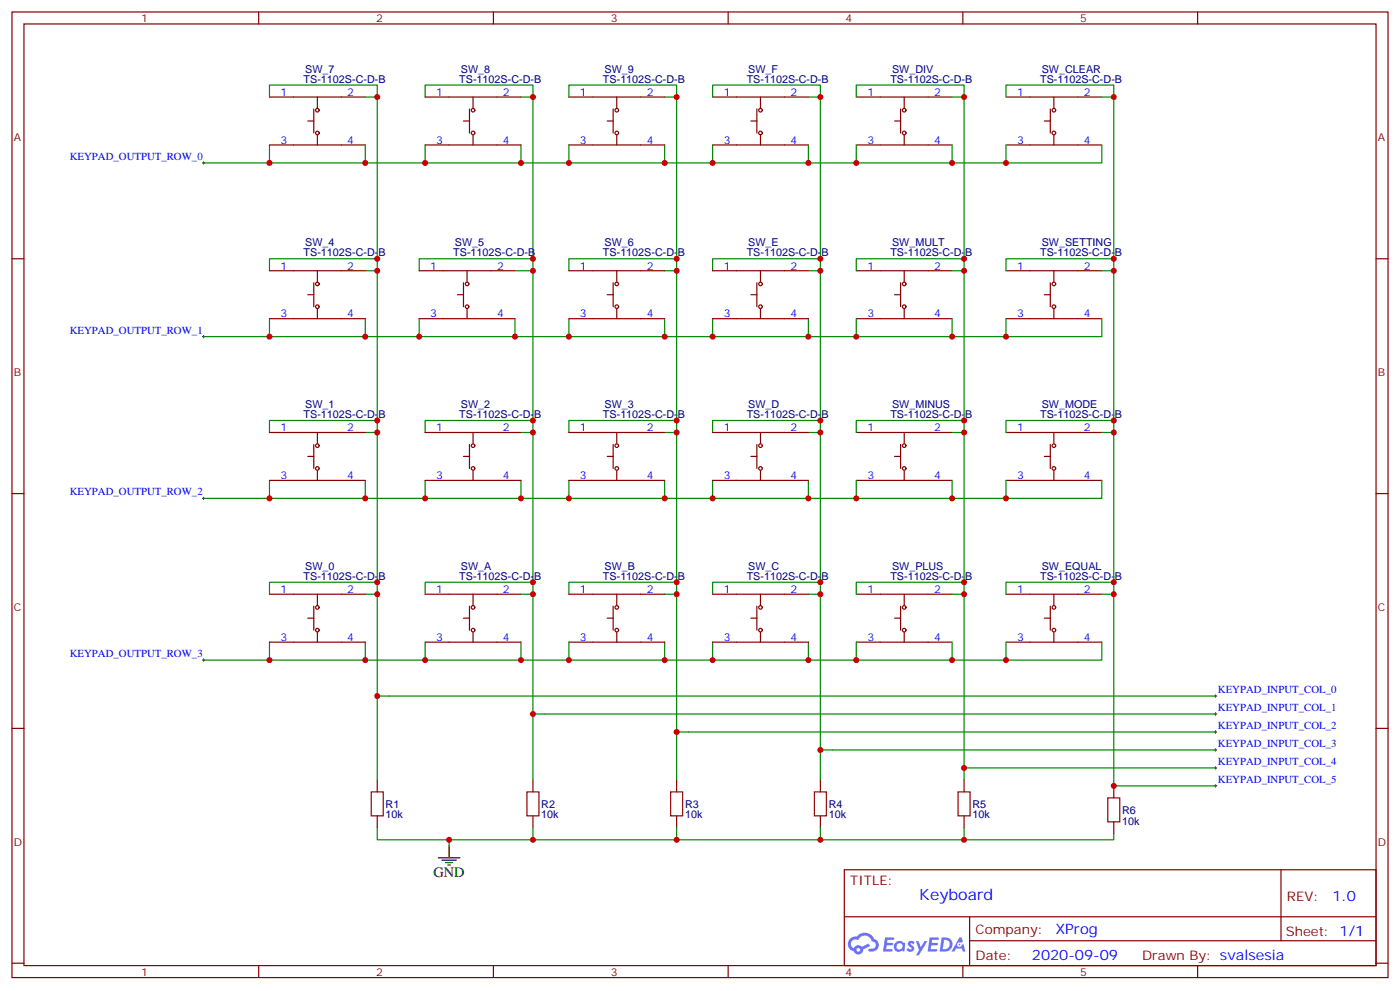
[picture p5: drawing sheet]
<svg xmlns="http://www.w3.org/2000/svg" width="412mm" height="292mm" viewBox="0 0 412 292" stroke-linecap="round" stroke-linejoin="round" font-family="sans-serif">
<g fill="none" stroke="#870000" stroke-width=".35">
<path d="M3.5 3.5h405.4v284.4h-405.4zM7.1 7.1h398.2v277.2h-398.2zM76.2 3.5v3.6M145.3 3.5v3.6M214.5 3.5v3.6M283.6 3.5v3.6M352.8 3.5v3.6M3.5 76.2h3.6M405.3 76.2h3.6M3.5 145.3h3.6M405.3 145.3h3.6M3.5 214.5h3.6"/>
<path d="M405.3 214.5h3.6M248.7 256.1h156.6v28.2h-156.6zM377.3 256.1v20.9M248.7 270h156.5M285.6 277h119.6M285.6 270v14.1M3.5 283.6h3.6M76.2 284.3v3.6M145.3 284.3v3.6M214.5 284.3v3.6M283.6 284.3v3.6M352.8 284.3v3.6"/>
<path d="M405.3 283.6h3.6"/>
</g>
<g fill="#5487ff">
<path d="M267.7 277.3a1.22 1.22 0 0 1 1.7 .3l-.4 .5a.47 .47 0 0 0-.3-.4 .47 .47 0 0 0-.5 .2l.1 .3a1.14 1.14 0 0 1 .8 1.7 1.14 1.14 0 0 1-1.9 0l-.2-.2 .5-.5 .7 .4a.29 .29 0 0 0 .3-.3 .29 .29 0 0 0-.2-.3 1.04 1.04 0 0 1-.6-1.7z"/>
<path d="M260.7 276h2.4l.3 .2-.2 .5-1.8 .1-.1 .8h1.5l.3 .4-.3 .4h-1.6l-.2 1.1h1.7l.2 .3-.2 .3-2.6 .1z"/>
<path d="M273.8 276h2.4l.3 .2-.1 .5-1.8 .1-.2 .8h1.6l.3 .4-.4 .4h-1.6l-.1 1.1h1.7l.2 .3-.2 .3-2.6 .1z"/>
<path d="M282.6 276.1h.7l.3 1.2-.6 .3a.69 .69 0 0 0-1 .3 .69 .69 0 0 0 .4 1 .69 .69 0 0 0 .9-.7l.5-.2 .6 2.2h-.8l-.2-.9h-1.8l-.5 .9h-.8z"/>
<path d="M269.8 277.1h.8l.6 1.8 1.1-1.8h.9l-2.6 4.2h-.8l.9-1.5z"/>
<path d="M277.4 276.1l-.6 4.1h1.3a2.11 2.11 0 0 0 2.5-2.1 2.11 2.11 0 0 0-2.5-2zM278.1 276.8a1.39 1.39 0 0 1 1.7 1.4 1.39 1.39 0 0 1-1.8 1.3h-.3z"/>
<path d="M263.7 277.7a1.54 1.54 0 0 0-.1 2.1 1.54 1.54 0 0 0 2.2 .2l.6 .2 .3-2.3-.2-.2-.4-.1a1.49 1.49 0 0 0-2.4 .1zM264 278.7a.94 .94 0 0 1 1.8 0 .94 .94 0 0 1-1.8 0z"/>
<path d="M250.4 276.4a2.18 2.18 0 0 0 1.1 3.7 1.44 1.44 0 0 0 1.6 1 1.44 1.44 0 0 0 1.2-1.5l2-1-.5-.8-1.9 1a1.47 1.47 0 0 0-2.4 .4 1.39 1.39 0 0 1-.7-1.9 1.39 1.39 0 0 1 2-.5 2.12 2.12 0 0 1 2.2-1.3 2.12 2.12 0 0 1 1.9 1.7 1.14 1.14 0 0 1 1.1 1.4 1.14 1.14 0 0 1-1.7 .8 .43 .43 0 0 0-.5 .3 .43 .43 0 0 0 .4 .5 1.98 1.98 0 0 0 2.5-1.2 1.98 1.98 0 0 0-1.2-2.5 3.1 3.1 0 0 0-5.3-.7l-.9 .1zM252.3 279.7a.55 .55 0 0 1 1.1 0 .55 .55 0 0 1-1.1 0z"/>
<circle cx="282.6" cy="278.1" r=".26"/>
</g>
<g fill="none" stroke="#870000" stroke-width=".35">
<path d="M79.4 28.6h28.2M90.7 35.6h1.7M92.4 32.1v7.1M93.5 28.6v3.2M93.5 39.9v2.8M125.2 28.6h28.3M136.5 35.6h1.8M138.3 32.1v7.1M139.3 28.6v3.2M139.3 39.9v2.8M167.6 28.6h28.2M178.9 35.6h1.7"/>
<path d="M180.6 32.1v7.1M181.7 28.6v3.2M181.7 39.9v2.8M209.9 28.6h28.2M221.2 35.6h1.8M223 32.1v7.1M224 28.6v3.2M224 39.9v2.8M252.2 28.6h28.3M263.5 35.6h1.8M265.3 32.1v7.1M266.3 28.6v3.2"/>
<path d="M266.3 39.9v2.8M296.3 28.6h28.3M307.6 35.6h1.8M309.4 32.1v7.1M310.4 28.6v3.2M310.4 39.9v2.8M79.4 42.7h28.2M125.2 42.7h28.3M167.6 42.7h28.2M209.9 42.7h28.2M252.2 42.7h28.3M296.3 42.7h28.3"/>
<path d="M79.4 79.7h28.2M93.5 79.7v3.2M123.5 79.7h28.2M137.6 79.7v3.2M167.6 79.7h28.2M181.7 79.7v3.2M209.9 79.7h28.2M224 79.7v3.2M252.2 79.7h28.3M266.3 79.7v3.2M296.3 79.7h28.3M310.4 79.7v3.2"/>
<path d="M79.4 93.8h28.2M90.7 86.8h1.7M92.4 83.3v7M93.5 91v2.8M123.5 93.8h28.2M134.8 86.8h1.7M136.5 83.3v7M137.6 91v2.8M167.6 93.8h28.2M178.9 86.8h1.7M180.6 83.3v7M181.7 91v2.8"/>
<path d="M209.9 93.8h28.2M221.2 86.8h1.8M223 83.3v7M224 91v2.8M252.2 93.8h28.3M263.5 86.8h1.8M265.3 83.3v7M266.3 91v2.8M296.3 93.8h28.3M307.6 86.8h1.8M309.4 83.3v7M310.4 91v2.8"/>
<path d="M79.4 127.4h28.2M90.7 134.4h1.7M92.4 130.9v7M93.5 127.4v3.1M93.5 138.6v2.9M125.2 127.4h28.3M136.5 134.4h1.8M138.3 130.9v7M139.3 127.4v3.1M139.3 138.6v2.9M167.6 127.4h28.2M178.9 134.4h1.7"/>
<path d="M180.6 130.9v7M181.7 127.4v3.1M181.7 138.6v2.9M209.9 127.4h28.2M221.2 134.4h1.8M223 130.9v7M224 127.4v3.1M224 138.6v2.9M252.2 127.4h28.3M263.5 134.4h1.8M265.3 130.9v7M266.3 127.4v3.1"/>
<path d="M266.3 138.6v2.9M296.3 127.4h28.3M307.6 134.4h1.8M309.4 130.9v7M310.4 127.4v3.1M310.4 138.6v2.9M79.4 141.5h28.2M125.2 141.5h28.3M167.6 141.5h28.2M209.9 141.5h28.2M252.2 141.5h28.3M296.3 141.5h28.3"/>
<path d="M79.4 175h28.2M92.4 178.5v7.1M93.5 175v3.2M125.2 175h28.3M138.3 178.5v7.1M139.3 175v3.2M167.6 175h28.2M180.6 178.5v7.1M181.7 175v3.2M209.9 175h28.2M223 178.5v7.1M224 175v3.2"/>
<path d="M252.2 175h28.3M265.3 178.5v7.1M266.3 175v3.2M296.3 175h28.3M309.4 178.5v7.1M310.4 175v3.2M79.4 189.1h28.2M90.7 182h1.7M93.5 186.3v2.8M125.2 189.1h28.3M136.5 182h1.8M139.3 186.3v2.8"/>
<path d="M167.6 189.1h28.2M178.9 182h1.7M181.7 186.3v2.8M209.9 189.1h28.2M221.2 182h1.8M224 186.3v2.8M252.2 189.1h28.3M263.5 182h1.8M266.3 186.3v2.8M296.3 189.1h28.3M307.6 182h1.8M310.4 186.3v2.8"/>
<path d="M111.1 229.7v3.5M157 229.7v3.5M199.3 229.7v3.5M241.7 229.7v3.5M284 229.7v3.5M328.1 231.4v3.6M111.1 240.2v3.6M157 240.2v3.6M199.3 240.2v3.6M241.7 240.2v3.6M284 240.2v3.6M328.1 242v3.5"/>
<circle cx="93.5" cy="39.2" r=".53"/>
<circle cx="93.5" cy="32.5" r=".53"/>
<circle cx="139.3" cy="39.2" r=".53"/>
<circle cx="139.3" cy="32.5" r=".53"/>
<circle cx="181.7" cy="32.5" r=".53"/>
<circle cx="181.7" cy="39.2" r=".53"/>
<circle cx="224" cy="32.5" r=".53"/>
<circle cx="224" cy="39.2" r=".53"/>
<circle cx="266.3" cy="32.5" r=".53"/>
<circle cx="266.3" cy="39.2" r=".53"/>
<circle cx="310.4" cy="32.5" r=".53"/>
<circle cx="310.4" cy="39.2" r=".53"/>
<circle cx="93.5" cy="83.6" r=".53"/>
<circle cx="93.5" cy="90.3" r=".53"/>
<circle cx="137.6" cy="90.3" r=".53"/>
<circle cx="137.6" cy="83.6" r=".53"/>
<circle cx="181.7" cy="90.3" r=".53"/>
<circle cx="181.7" cy="83.6" r=".53"/>
<circle cx="224" cy="90.3" r=".53"/>
<circle cx="224" cy="83.6" r=".53"/>
<circle cx="266.3" cy="90.3" r=".53"/>
<circle cx="266.3" cy="83.6" r=".53"/>
<circle cx="310.4" cy="90.3" r=".53"/>
<circle cx="310.4" cy="83.6" r=".53"/>
<circle cx="93.5" cy="131.2" r=".53"/>
<circle cx="93.5" cy="137.9" r=".53"/>
<circle cx="139.3" cy="131.2" r=".53"/>
<circle cx="139.3" cy="137.9" r=".53"/>
<circle cx="181.7" cy="131.2" r=".53"/>
<circle cx="181.7" cy="137.9" r=".53"/>
<circle cx="224" cy="137.9" r=".53"/>
<circle cx="224" cy="131.2" r=".53"/>
<circle cx="266.3" cy="131.2" r=".53"/>
<circle cx="266.3" cy="137.9" r=".53"/>
<circle cx="310.4" cy="131.2" r=".53"/>
<circle cx="310.4" cy="137.9" r=".53"/>
<circle cx="93.5" cy="178.9" r=".53"/>
<circle cx="139.3" cy="178.9" r=".53"/>
<circle cx="181.7" cy="178.9" r=".53"/>
<circle cx="224" cy="178.9" r=".53"/>
<circle cx="266.3" cy="178.9" r=".53"/>
<circle cx="310.4" cy="178.9" r=".53"/>
<circle cx="93.5" cy="185.6" r=".53"/>
<circle cx="139.3" cy="185.6" r=".53"/>
<circle cx="181.7" cy="185.6" r=".53"/>
<circle cx="224" cy="185.6" r=".53"/>
<circle cx="266.3" cy="185.6" r=".53"/>
<circle cx="310.4" cy="185.6" r=".53"/>
</g>
<g fill="none" stroke="#008700" stroke-width=".35">
<path d="M79.4 28.6v-3.6h31.7v3.6h-3.5M111.1 28.6v51.1h-3.5M125.2 28.6v-3.6h31.8v3.6h-3.5M157 28.6v51.1h-5.3M167.6 28.6v-3.6h31.7v3.6h-3.5M199.3 28.6v51.1h-3.5M209.9 28.6v-3.6h31.8v3.6h-3.6M241.7 28.6v51.1h-3.6M252.2 28.6v-3.6h31.8v3.6M280.5 28.6h3.5v201.1M296.3 28.6v-3.6h31.8v3.6M324.6 28.6h3.5v202.8h30"/>
<path d="M79.4 42.7v5.3M107.6 42.7v5.3h-47.6M125.2 42.7v5.3M153.5 42.7v5.3M167.6 42.7v5.3M195.8 42.7v5.3h-88.2M209.9 42.7v5.3M238.1 42.7v5.3M252.2 42.7v5.3M280.5 42.7v5.3M296.3 42.7v5.3M324.6 42.7v5.3h-128.8"/>
<path d="M111.1 79.7v47.7h-3.5M111.1 76.2h-31.7v3.5M157 79.7v47.7h-3.5M157 76.2h-33.5v3.5M199.3 79.7v47.7h-3.5M199.3 76.2h-31.7v3.5M241.7 79.7v47.7h-3.6M241.7 76.2h-31.8v3.5M280.5 79.7h3.5M284 76.2h-31.8v3.5M324.6 79.7h3.5M328.1 76.2h-31.8v3.5"/>
<path d="M79.4 93.8v5.3M107.6 93.8v5.3h-47.6M123.5 93.8v5.3M151.7 93.8v5.3M167.6 93.8v5.3M195.8 93.8v5.3M209.9 93.8v5.3M238.1 93.8v5.3M252.2 93.8v5.3M280.5 93.8v5.3M296.3 93.8v5.3M324.6 93.8v5.3h-217"/>
<path d="M111.1 127.4v47.6h-3.5M111.1 123.8h-31.7v3.6M157 127.4v47.6h-3.5M157 123.8h-31.8v3.6M199.3 127.4v47.6h-3.5M199.3 123.8h-31.7v3.6M241.7 127.4v47.6h-3.6M241.7 123.8h-31.8v3.6M280.5 127.4h3.5M284 123.8h-31.8v3.6M324.6 127.4h3.5M328.1 123.8h-31.8v3.6"/>
<path d="M79.4 141.5v5.3M107.6 141.5v5.3h-47.6M125.2 141.5v5.3M153.5 141.5v5.3M167.6 141.5v5.3M195.8 141.5v5.3M209.9 141.5v5.3M238.1 141.5v5.3M252.2 141.5v5.3M280.5 141.5v5.3M296.3 141.5v5.3M324.6 141.5v5.3h-217"/>
<path d="M111.1 171.4h-31.7v3.6M111.1 175v30h247M157 171.4h-31.8v3.6M157 175v35.3h201.1M199.3 171.4h-31.7v3.6M199.3 175v40.5h158.8M241.7 171.4h-31.8v3.6M241.7 175v45.8h116.4M280.5 175h3.5M284 171.4h-31.8v3.6M324.6 175h3.5M328.1 171.4h-31.8v3.6"/>
<path d="M79.4 189.1v5.3M107.6 189.1v5.3h-47.6M125.2 189.1v5.3M153.5 189.1v5.3M167.6 189.1v5.3M195.8 189.1v5.3M209.9 189.1v5.3M238.1 189.1v5.3M252.2 189.1v5.3M280.5 189.1v5.3M296.3 189.1v5.3M324.6 189.1v5.3h-217"/>
<path d="M111.1 205v24.7M157 210.3v19.4M199.3 215.5v14.2M241.7 220.8v8.9M284 226.1h74.1M111.1 243.8v3.5h217v-1.8M132.3 247.3v1.8M157 243.8v3.5M199.3 243.8v3.5M241.7 243.8v3.5M284 243.8v3.5"/>
</g>
<g fill="none" stroke="#000" stroke-width=".29">
<path d="M59.6 48h.7M60 47.6v.7M59.6 99.1h.7M60 98.8v.7M59.6 146.8h.7M60 146.4v.7M59.6 194.4h.7M60 194v.7M357.7 205h.7M357.7 210.3h.7M357.7 215.5h.7M358.1 204.6v.7"/>
<path d="M358.1 209.9v.7M358.1 215.2v.7M357.7 220.8h.7M357.7 226.1h.7M357.7 231.4h.7M358.1 220.5v.7M358.1 225.8v.7M358.1 231.1v.7"/>
</g>
<path d="M129.1 252.6h6.4M130.2 253.3h4.2M131.2 254h2.1M131.9 254.7h.7M132.3 249.1v3.5" fill="none" stroke="#000" stroke-width=".35"/>
<path d="M109.4 233.2h3.5v7h-3.5zM155.2 233.2h3.5v7h-3.5zM197.6 233.2h3.5v7h-3.5zM239.9 233.2h3.5v7h-3.5zM282.2 233.2h3.6v7h-3.6zM326.3 235h3.5v7h-3.5z" fill="none" stroke="#a10000" stroke-width=".35"/>
<g fill="#c00">
<circle cx="111.1" cy="79.7" r=".88"/>
<circle cx="111.1" cy="127.4" r=".88"/>
<circle cx="157" cy="79.7" r=".88"/>
<circle cx="157" cy="127.4" r=".88"/>
<circle cx="199.3" cy="79.7" r=".88"/>
<circle cx="199.3" cy="127.4" r=".88"/>
<circle cx="241.7" cy="79.7" r=".88"/>
<circle cx="241.7" cy="127.4" r=".88"/>
<circle cx="241.7" cy="171.4" r=".88"/>
<circle cx="199.3" cy="171.4" r=".88"/>
<circle cx="157" cy="171.4" r=".88"/>
<circle cx="111.1" cy="171.4" r=".88"/>
<circle cx="241.7" cy="123.8" r=".88"/>
<circle cx="199.3" cy="123.8" r=".88"/>
<circle cx="157" cy="123.8" r=".88"/>
<circle cx="111.1" cy="123.8" r=".88"/>
<circle cx="111.1" cy="76.2" r=".88"/>
<circle cx="157" cy="76.2" r=".88"/>
<circle cx="199.3" cy="76.2" r=".88"/>
<circle cx="241.7" cy="76.2" r=".88"/>
<circle cx="107.6" cy="48" r=".88"/>
<circle cx="153.5" cy="48" r=".88"/>
<circle cx="167.6" cy="48" r=".88"/>
<circle cx="125.2" cy="48" r=".88"/>
<circle cx="209.9" cy="48" r=".88"/>
<circle cx="151.7" cy="99.1" r=".88"/>
<circle cx="195.8" cy="99.1" r=".88"/>
<circle cx="238.1" cy="99.1" r=".88"/>
<circle cx="209.9" cy="99.1" r=".88"/>
<circle cx="167.6" cy="99.1" r=".88"/>
<circle cx="123.5" cy="99.1" r=".88"/>
<circle cx="195.8" cy="194.4" r=".88"/>
<circle cx="238.1" cy="194.4" r=".88"/>
<circle cx="153.5" cy="194.4" r=".88"/>
<circle cx="125.2" cy="194.4" r=".88"/>
<circle cx="167.6" cy="194.4" r=".88"/>
<circle cx="209.9" cy="194.4" r=".88"/>
<circle cx="111.1" cy="175" r=".88"/>
<circle cx="157" cy="175" r=".88"/>
<circle cx="199.3" cy="175" r=".88"/>
<circle cx="241.7" cy="175" r=".88"/>
<circle cx="111.1" cy="28.6" r=".88"/>
<circle cx="157" cy="28.6" r=".88"/>
<circle cx="199.3" cy="28.6" r=".88"/>
<circle cx="241.7" cy="28.6" r=".88"/>
<circle cx="79.4" cy="99.1" r=".88"/>
<circle cx="79.4" cy="146.8" r=".88"/>
<circle cx="79.4" cy="194.4" r=".88"/>
<circle cx="79.4" cy="48" r=".88"/>
<circle cx="284" cy="28.6" r=".88"/>
<circle cx="252.2" cy="194.4" r=".88"/>
<circle cx="280.5" cy="194.4" r=".88"/>
<circle cx="252.2" cy="99.1" r=".88"/>
<circle cx="280.5" cy="99.1" r=".88"/>
<circle cx="252.2" cy="48" r=".88"/>
<circle cx="280.5" cy="48" r=".88"/>
<circle cx="252.2" cy="146.8" r=".88"/>
<circle cx="280.5" cy="146.8" r=".88"/>
<circle cx="209.9" cy="146.8" r=".88"/>
<circle cx="167.6" cy="146.8" r=".88"/>
<circle cx="125.2" cy="146.8" r=".88"/>
<circle cx="238.1" cy="146.8" r=".88"/>
<circle cx="195.8" cy="146.8" r=".88"/>
<circle cx="153.5" cy="146.8" r=".88"/>
<circle cx="107.6" cy="194.4" r=".88"/>
<circle cx="107.6" cy="146.8" r=".88"/>
<circle cx="107.6" cy="99.1" r=".88"/>
<circle cx="195.8" cy="48" r=".88"/>
<circle cx="238.1" cy="48" r=".88"/>
<circle cx="296.3" cy="48" r=".88"/>
<circle cx="296.3" cy="99.1" r=".88"/>
<circle cx="296.3" cy="146.8" r=".88"/>
<circle cx="296.3" cy="194.4" r=".88"/>
<circle cx="328.1" cy="28.6" r=".88"/>
<circle cx="284" cy="247.3" r=".88"/>
<circle cx="284" cy="171.4" r=".88"/>
<circle cx="284" cy="175" r=".88"/>
<circle cx="284" cy="123.8" r=".88"/>
<circle cx="284" cy="127.4" r=".88"/>
<circle cx="284" cy="76.2" r=".88"/>
<circle cx="284" cy="79.7" r=".88"/>
<circle cx="328.1" cy="231.4" r=".88"/>
<circle cx="328.1" cy="175" r=".88"/>
<circle cx="328.1" cy="127.4" r=".88"/>
<circle cx="328.1" cy="79.7" r=".88"/>
<circle cx="328.1" cy="76.2" r=".88"/>
<circle cx="328.1" cy="123.8" r=".88"/>
<circle cx="328.1" cy="171.4" r=".88"/>
<circle cx="284" cy="226.1" r=".88"/>
<circle cx="241.7" cy="220.8" r=".88"/>
<circle cx="241.7" cy="247.3" r=".88"/>
<circle cx="199.3" cy="215.5" r=".88"/>
<circle cx="199.3" cy="247.3" r=".88"/>
<circle cx="111.1" cy="205" r=".88"/>
<circle cx="157" cy="210.3" r=".88"/>
<circle cx="132.3" cy="247.3" r=".88"/>
<circle cx="157" cy="247.3" r=".88"/>
</g>
<text font-size="4.6" fill="#00f" x="270.8" y="265.1">Keyboard</text>
<text font-size="4.2" x="127.7" y="258.2">GND</text>
<g font-size="4.2" fill="#00f">
<text x="392.5" y="265.4">1.0</text>
<text x="310.9" y="274.9">XProg</text>
<text x="304" y="282.7">2020-09-09</text>
</g>
<g font-size="3.9" fill="#800">
<text x="250.5" y="260.7">TITLE:</text>
<text x="379.1" y="265.4">REV:</text>
<text x="287.4" y="274.9">Company:</text>
<text x="378.7" y="275.5">Sheet: 1/1</text>
<text x="287.4" y="282.6">Date:</text>
<text x="336.4" y="282.7">Drawn By: svalsesia</text>
</g>
<g font-size="3.2" fill="#800">
<text x="41.6" y="6.5">1</text>
<text x="110.8" y="6.5">2</text>
<text x="179.9" y="6.5">3</text>
<text x="249.1" y="6.5">4</text>
<text x="318.2" y="6.5">5</text>
<text x="4.1" y="41.6">A</text>
<text x="405.9" y="41.6">A</text>
<text x="4.1" y="110.8">B</text>
<text x="405.9" y="110.8">B</text>
<text x="4.1" y="179.9">C</text>
<text x="405.9" y="179.9">C</text>
<text x="4.1" y="249.1">D</text>
<text x="405.9" y="249.1">D</text>
<text x="41.6" y="287.3">1</text>
<text x="110.8" y="287.3">2</text>
<text x="179.9" y="287.3">3</text>
<text x="249.1" y="287.3">4</text>
<text x="318.2" y="287.3">5</text>
</g>
<g font-size="3.2" fill="#000080">
<text x="89.9" y="21.4">SW_7</text>
<text x="135.8" y="21.4">SW_8</text>
<text x="178.1" y="21.4">SW_9</text>
<text x="220.4" y="21.4">SW_F</text>
<text x="262.8" y="21.4">SW_DIV</text>
<text x="306.9" y="21.4">SW_CLEAR</text>
<text x="89.4" y="24.3">TS-1102S-C-D-B</text>
<text x="135.3" y="24.3">TS-1102S-C-D-B</text>
<text x="177.6" y="24.3">TS-1102S-C-D-B</text>
<text x="219.9" y="24.3">TS-1102S-C-D-B</text>
<text x="262.3" y="24.3">TS-1102S-C-D-B</text>
<text x="306.4" y="24.3">TS-1102S-C-D-B</text>
<text x="89.4" y="75.5">TS-1102S-C-D-B</text>
<text x="89.9" y="72.6">SW_4</text>
<text x="133.5" y="75.5">TS-1102S-C-D-B</text>
<text x="134" y="72.6">SW_5</text>
<text x="177.6" y="75.5">TS-1102S-C-D-B</text>
<text x="178.1" y="72.6">SW_6</text>
<text x="219.9" y="75.5">TS-1102S-C-D-B</text>
<text x="220.4" y="72.6">SW_E</text>
<text x="262.3" y="75.5">TS-1102S-C-D-B</text>
<text x="262.8" y="72.6">SW_MULT</text>
<text x="306.4" y="75.5">TS-1102S-C-D-B</text>
<text x="306.9" y="72.6">SW_SETTING</text>
<text x="89.4" y="123.1">TS-1102S-C-D-B</text>
<text x="89.9" y="120.2">SW_1</text>
<text x="135.3" y="123.1">TS-1102S-C-D-B</text>
<text x="135.8" y="120.2">SW_2</text>
<text x="177.6" y="123.1">TS-1102S-C-D-B</text>
<text x="178.1" y="120.2">SW_3</text>
<text x="219.9" y="123.1">TS-1102S-C-D-B</text>
<text x="220.4" y="120.2">SW_D</text>
<text x="262.3" y="123.1">TS-1102S-C-D-B</text>
<text x="262.8" y="120.2">SW_MINUS</text>
<text x="306.4" y="123.1">TS-1102S-C-D-B</text>
<text x="306.9" y="120.2">SW_MODE</text>
<text x="89.9" y="167.8">SW_0</text>
<text x="135.8" y="167.8">SW_A</text>
<text x="178.1" y="167.8">SW_B</text>
<text x="220.4" y="167.8">SW_C</text>
<text x="262.8" y="167.8">SW_PLUS</text>
<text x="306.9" y="167.8">SW_EQUAL</text>
<text x="89.4" y="170.7">TS-1102S-C-D-B</text>
<text x="135.3" y="170.7">TS-1102S-C-D-B</text>
<text x="177.6" y="170.7">TS-1102S-C-D-B</text>
<text x="219.9" y="170.7">TS-1102S-C-D-B</text>
<text x="262.3" y="170.7">TS-1102S-C-D-B</text>
<text x="306.4" y="170.7">TS-1102S-C-D-B</text>
<text x="113.6" y="237.9">R1</text>
<text x="159.5" y="237.9">R2</text>
<text x="201.8" y="237.9">R3</text>
<text x="244.1" y="237.9">R4</text>
<text x="286.5" y="237.9">R5</text>
<text x="330.6" y="239.6">R6</text>
<text x="113.6" y="241">10k</text>
<text x="159.5" y="241">10k</text>
<text x="201.8" y="241">10k</text>
<text x="244.1" y="241">10k</text>
<text x="286.5" y="241">10k</text>
<text x="330.6" y="242.8">10k</text>
</g>
<g font-size="3.2" fill="#00f">
<text x="82.6" y="28.2">1</text>
<text x="102.3" y="28.2">2</text>
<text x="128.5" y="28.2">1</text>
<text x="148.2" y="28.2">2</text>
<text x="170.8" y="28.2">1</text>
<text x="190.5" y="28.2">2</text>
<text x="213.2" y="28.2">1</text>
<text x="232.8" y="28.2">2</text>
<text x="255.5" y="28.2">1</text>
<text x="275.2" y="28.2">2</text>
<text x="299.6" y="28.2">1</text>
<text x="319.3" y="28.2">2</text>
<text x="20.6" y="47.1">KEYPAD_OUTPUT_ROW_0</text>
<text x="82.6" y="42.3">3</text>
<text x="102.3" y="42.3">4</text>
<text x="128.5" y="42.3">3</text>
<text x="148.2" y="42.3">4</text>
<text x="170.8" y="42.3">3</text>
<text x="190.5" y="42.3">4</text>
<text x="213.2" y="42.3">3</text>
<text x="232.8" y="42.3">4</text>
<text x="255.5" y="42.3">3</text>
<text x="275.2" y="42.3">4</text>
<text x="299.6" y="42.3">3</text>
<text x="319.3" y="42.3">4</text>
<text x="82.6" y="79.4">1</text>
<text x="102.3" y="79.4">2</text>
<text x="126.7" y="79.4">1</text>
<text x="146.4" y="79.4">2</text>
<text x="170.8" y="79.4">1</text>
<text x="190.5" y="79.4">2</text>
<text x="213.2" y="79.4">1</text>
<text x="232.8" y="79.4">2</text>
<text x="255.5" y="79.4">1</text>
<text x="275.2" y="79.4">2</text>
<text x="299.6" y="79.4">1</text>
<text x="319.3" y="79.4">2</text>
<text x="82.6" y="93.5">3</text>
<text x="102.3" y="93.5">4</text>
<text x="126.7" y="93.5">3</text>
<text x="146.4" y="93.5">4</text>
<text x="170.8" y="93.5">3</text>
<text x="190.5" y="93.5">4</text>
<text x="213.2" y="93.5">3</text>
<text x="232.8" y="93.5">4</text>
<text x="255.5" y="93.5">3</text>
<text x="275.2" y="93.5">4</text>
<text x="299.6" y="93.5">3</text>
<text x="319.3" y="93.5">4</text>
<text x="20.6" y="98.2">KEYPAD_OUTPUT_ROW_1</text>
<text x="82.6" y="127">1</text>
<text x="102.3" y="127">2</text>
<text x="128.5" y="127">1</text>
<text x="148.2" y="127">2</text>
<text x="170.8" y="127">1</text>
<text x="190.5" y="127">2</text>
<text x="213.2" y="127">1</text>
<text x="232.8" y="127">2</text>
<text x="255.5" y="127">1</text>
<text x="275.2" y="127">2</text>
<text x="299.6" y="127">1</text>
<text x="319.3" y="127">2</text>
<text x="82.6" y="141.1">3</text>
<text x="102.3" y="141.1">4</text>
<text x="128.5" y="141.1">3</text>
<text x="148.2" y="141.1">4</text>
<text x="170.8" y="141.1">3</text>
<text x="190.5" y="141.1">4</text>
<text x="213.2" y="141.1">3</text>
<text x="232.8" y="141.1">4</text>
<text x="255.5" y="141.1">3</text>
<text x="275.2" y="141.1">4</text>
<text x="299.6" y="141.1">3</text>
<text x="319.3" y="141.1">4</text>
<text x="20.6" y="145.9">KEYPAD_OUTPUT_ROW_2</text>
<text x="82.6" y="174.6">1</text>
<text x="102.3" y="174.6">2</text>
<text x="128.5" y="174.6">1</text>
<text x="148.2" y="174.6">2</text>
<text x="170.8" y="174.6">1</text>
<text x="190.5" y="174.6">2</text>
<text x="213.2" y="174.6">1</text>
<text x="232.8" y="174.6">2</text>
<text x="255.5" y="174.6">1</text>
<text x="275.2" y="174.6">2</text>
<text x="299.6" y="174.6">1</text>
<text x="319.3" y="174.6">2</text>
<text x="82.6" y="188.7">3</text>
<text x="102.3" y="188.7">4</text>
<text x="128.5" y="188.7">3</text>
<text x="148.2" y="188.7">4</text>
<text x="170.8" y="188.7">3</text>
<text x="190.5" y="188.7">4</text>
<text x="213.2" y="188.7">3</text>
<text x="232.8" y="188.7">4</text>
<text x="255.5" y="188.7">3</text>
<text x="275.2" y="188.7">4</text>
<text x="299.6" y="188.7">3</text>
<text x="319.3" y="188.7">4</text>
<text x="20.6" y="193.5">KEYPAD_OUTPUT_ROW_3</text>
<text x="358.8" y="204.1">KEYPAD_INPUT_COL_0</text>
<text x="358.8" y="209.4">KEYPAD_INPUT_COL_1</text>
<text x="358.8" y="214.7">KEYPAD_INPUT_COL_2</text>
<text x="358.8" y="220">KEYPAD_INPUT_COL_3</text>
<text x="358.8" y="225.2">KEYPAD_INPUT_COL_4</text>
<text x="358.8" y="230.5">KEYPAD_INPUT_COL_5</text>
</g>
</svg>
